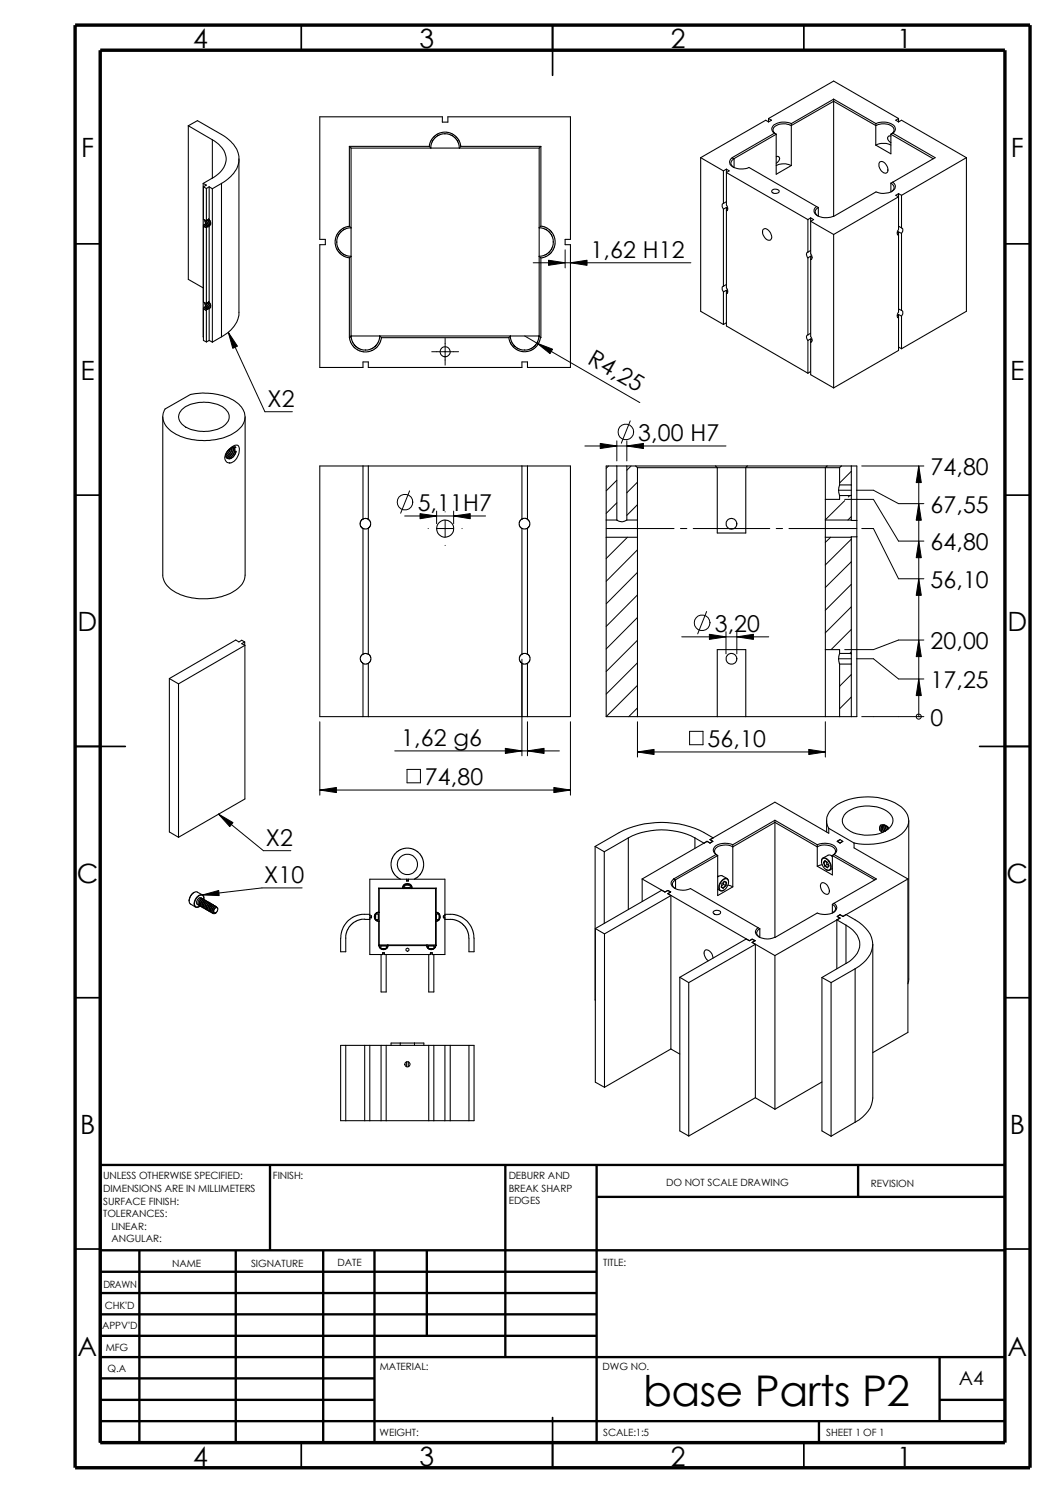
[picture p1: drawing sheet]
<svg xmlns="http://www.w3.org/2000/svg" width="210mm" height="297mm" viewBox="0 0 210 297" stroke-linecap="round" stroke-linejoin="round" font-family="sans-serif">
<g fill="none" stroke="#000" stroke-width=".34">
<path d="M59.9 5v5M109.9 5v10M159.9 5v5M14.9 48.5h5M199.9 48.5h5M14.9 98.5h5M199.9 98.5h5M14.9 148.5h10M194.9 148.5h10M14.9 198.5h5M199.9 198.5h5M14.9 248.5h5"/>
<path d="M199.9 248.5h5M59.9 287v5M109.9 282v10M159.9 287v5"/>
</g>
<g fill="none" stroke="#000" stroke-width=".47">
<path d="M53.7 231.8v17M100.5 231.8v38.2M118.7 231.8v55.2M118.7 238.1h81.2M170.7 231.8v6.3M199.9 231.8h-180v55.2M19.9 248.8h180M19.9 253h98.8M19.9 257.3h98.8M27.7 248.8v38.2M46.9 248.8v38.2M64.3 248.8v38.2"/>
<path d="M74.5 248.8v38.2M84.9 248.8v17M19.9 261.5h98.8M19.9 265.8h98.8M19.9 270h180M19.9 274.2h54.6M19.9 278.5h54.6M186.9 278.5h13M186.9 270v12.7M19.9 282.7h180M162.9 282.7v4.3"/>
</g>
<path d="M14.9 5h190v287h-190zM19.9 10h180v277h-180z" fill="none" stroke="#000" stroke-width=".68" stroke-linecap="butt"/>
<g fill="none" stroke="#000" stroke-width=".21">
<path d="M165.9 19.7l-8.5 4.9M165.9 19.7l8.4 4.9M165.9 19.7v23.4M37.5 25l1.8-1 4.8 2.8a5.9 5.9 0 0 1 3.4 5.3 6.3 6.3 0 0 1-3.4 4.4M37.5 25l4.7 2.8M37.5 25v30.6l2.9 1.7M40.4 36.5l.7 .3-.6 .4M40.4 36.5l.1 30.6M40.5 37.2v6.5l.6 .3M40.5 37.2l.6 .3M41.1 37.5v6.5M41.6 37.2l-.5 .3"/>
<path d="M41.6 37.2l.6 .3M41.6 37.2v6.5M42.2 27.8a4.5 4.5 0 0 1 2.8 4.3 5 5 0 0 1-2.8 3.3M42.2 27.8v7.6M42.2 37.5v30.6M42.2 35.4l-1.8 1.1M44.1 36.5l-1.9 1M44.1 36.5v30.5M47.5 31.6v30.5a5.8 5.8 0 0 1-3.4 4.9M63.6 23.2h24.4v1.1h1.1v-1.1h24.4v24.4h-1.1v1.1h1.1v24.4h-8.6v-1.1h-1.1v1.1h-30.5v-1.1h-1.1v1.1h-8.6v-24.4h1.1v-1.1h-1.1zM69.5 29.1v15.9M69.5 29.1h15.9"/>
<path d="M69.5 29.1l.3 .4M69.8 29.5h37.5M69.8 29.5v37.3M85.4 29.1l.3 .4 .2-1.2 .8-1 .9-.5 .9-.2 1.2 .2 .9 .6 .5 .9 .3 1.2 .3-.4h15.9M91.7 29.1l-.3-1-.7-1-1.2-.7-1.3-.1-1 .3-1 .7-.5 .7-.3 1.1M107.3 29.5v37.3M107.6 29.1v15.9M107.6 29.1l-.3 .4M139.4 31.4l4.5 2.6M139.4 31.4v30.5l4.5 2.7M143.9 34v6.5M144.5 33.7v7.1l.3 .6-.1 .4-.2 .2 .2-.2"/>
<path d="M144.5 33.7l.6 .3-.6 .3 16.2 9.4M144.5 33.7l-.6 .3M145.7 31.4a1.02 1.02 0 0 0-.5 1.1 1.02 1.02 0 0 0 .8 .8 3.9 3.9 0 0 0 3 0l13.5 7.8M145.7 31.4l.3 .2M146 31.6a.9 .9 0 0 0-.6 .8 .9 .9 0 0 0 .6 .9M146 31.6v1.7M152.9 23.6l13-7.5 12.9 7.5M152.9 24.3l-.5-.4-13 7.5M152.9 23.6l.6 .3-.6 .4M152.9 23.6v.7M153.6 37.8a.89 .89 0 0 1 1.4 .3 .95 .95 0 0 1-1.5 .1zM154.1 26.5l-8.4 4.9"/>
<path d="M154.1 26.5l.3 .2M154.4 32.9a3.4 3.4 0 0 1 3 0M154.4 31.2l.4-.1a.78 .78 0 0 1 .2 .8 .78 .78 0 0 1-.6 .6M154.4 26.7l-8.4 4.9M154.4 26.7v8l3-1.8M157.4 24.6a3.4 3.4 0 0 0-3.6 .5 .93 .93 0 0 0 .3 1.4M157.4 24.6v8.3M174.2 25a2.64 2.64 0 0 1 3.7 .7l-.1 .5-.6 .5M174.2 25l-8.3-4.8-8.5 4.8a2.64 2.64 0 0 0-3.6 .7l.1 .5 .5 .5M174.2 28.9a3.3 3.3 0 0 1 3-.1v.1M174.2 25v3.9M174.3 24.6a3.2 3.2 0 0 1 3.8 .7v.5l-.5 .7"/>
<path d="M174.3 24.6l-.1 .4M175 32.2a1.4 1.4 0 0 1 1.7 1.6 .62 .62 0 0 1-.5 .7 .62 .62 0 0 1-.7-.4 1.63 1.63 0 0 1-.5-1.9zM177.2 36.4a.9 .9 0 0 1 .7 .9 .9 .9 0 0 1-.6 .8M177.2 27.1a.55 .55 0 0 0-.6 .4 .55 .55 0 0 0 .4 .7l.2 .2M177.2 26.7v3.9l-3-1.7M177.2 36.4v1.8M177.2 26.7l8.5 4.9M177.6 36.2a1.12 1.12 0 0 1 .5 1.3 1.12 1.12 0 0 1-1.1 .8 3.9 3.9 0 0 1-2.7-.1l-8.4 4.9M177.6 26.5l8.5 4.9-8.5 4.8M177.6 36.2l-.4 .2M177.6 26.5l-.4 .2M178.8 38.5v7.2l-.3 .5 .1 .5 .2 .1-.2-.1"/>
<path d="M178.8 24.3l.6-.4 12.9 7.5M178.8 23.6l-.6 .3 .6 .4M178.8 38.5l.6 .4M178.8 38.5l-.6 .4 .6 .3-12.9 7.5M178.8 23.6v.7M179.4 38.9v6.4M192.3 31.4l-12.9 7.5M192.3 31.4v30.5l-12.9 7.5M40.5 44.9v15.3l.6 .3M40.5 44.9v.1M40.5 44.9l.5 .4M40.5 45l.5 .3"/>
<path d="M40.6 44.7l-.1 .2M40.6 44.7l.5 .3M40.6 44.7l.6 .3M40.7 43.8l.2 .6M40.8 43.8l.4 .9M40.9 44.5l-.1 .2M40.9 44.5l.5 .4M40.9 44.5l.6 .3M40.9 44.9l.4 .2M41 45.3h.1M41.1 45.3v15.2M41.1 44l.4 .6h.3"/>
<path d="M41.1 44h.1M41.1 45v.3M41.2 43.8l.1 .1M41.2 43.8l-.1 .2M41.2 45l.1 .1M41.2 45h-.1M41.3 43.9l.6 .6M41.3 45.1h.1M41.4 43.8l.2 .5 .3 .1M41.4 44.9l-.1 .2M41.5 43.6l.1 .1M41.5 43.6l-.2 .3"/>
<path d="M41.5 44.8l.1 .1M41.5 44.8l-.1 .1M41.6 43.7l.2 .2M41.6 43.7l.3 .5M41.8 43.9l.1 .8-.3 .2v15.3M41.8 43.9l.1 .6a.54 .54 0 0 1-.6 .1 .54 .54 0 0 1-.3-.6M69.5 45l-1 .3-.8 .5-.7 .9-.3 1.1 .1 1.4 .7 1.1 .9 .7 1.1 .3M69.5 45l.3 .3-1.1 .3-1.1 .7-.5 .9-.1 1 .1 .9 .5 .9 1.1 .8 1.1 .2-.3 .3M69.5 51.3v15.9M107.3 45.3l.9 .2 .9 .5 .8 1 .2 1.1-.2 1-.5 .9-1 .8-1.1 .2 .3 .3M107.6 45l.9 .2 .9 .6 .6 .7 .4 1.3-.1 1.4-.6 1-.8 .7-1.3 .4M107.6 51.3v15.9"/>
<path d="M107.6 45l-.3 .3M143.9 40.5l-.2 .2 .2 .9M143.9 56.9l-.2 .3 .2 .9M143.9 41.6v15.3M143.9 58.1v6.5M144.5 41.3v16l.3 .5-.1 .5-.2 .1 .2-.1M144.5 41.3l.3 .2M144.5 57.7l.3 .3M144.5 57.7v7.2l16.2 9.4M144.5 40.1l-.6 .4M144.5 41.3l-.6 .3M144.5 56.6l-.6 .3"/>
<path d="M144.5 57.7l-.6 .4M151.8 45.6a1.14 1.14 0 0 1 1.6 1.1 .71 .71 0 0 1-.1 1 .71 .71 0 0 1-1.1-.3 1.54 1.54 0 0 1-.4-1.8zM160.7 50.2a.68 .68 0 0 0 0 1.1M160.7 43.7v6.5M160.7 51.3v15.3M161.3 51v16a.63 .63 0 0 1 0 1.1l.2-.1M161.3 43.3v7.2a.68 .68 0 0 1 0 1.1l.2-.1M161.3 51l.3 .2M161.3 43.3l.6 .4-.6 .3 4.6 2.7M161.3 43.3l-.6 .4M161.3 49.8l-.6 .4M161.3 51l-.6 .3"/>
<path d="M162.5 41.1a1 1 0 0 0-.5 1 1 1 0 0 0 .8 .9 4.2 4.2 0 0 0 3.1 .1M162.5 41.1l.3 .2M162.8 41.3a.9 .9 0 0 0-.6 .8 .9 .9 0 0 0 .5 .9M162.8 41.3v1.7M165.9 46.7v30.5M178.8 46.1v16l-.3 .6 .1 .4 .2 .1-.2-.1M178.8 46.1l-.3 .3M178.8 45l.6 .3M178.8 46.1l.6 .3M179.4 45.3l.2 .3v.5l-.2 .3M179.4 46.4v15.4M40.5 61.4l.5 .3"/>
<path d="M40.5 61.4h.1M40.5 61.4v6.3l.6 .3M40.6 61.1l-.1 .3M40.6 61.1l.5 .4M40.6 61.1l.6 .3M40.7 60.2l.2 .7M40.8 60.2l.4 1M40.9 61l-.1 .2M40.9 61l.5 .3M40.9 61l.6 .3M40.9 61.3l.4 .3M41 61.7h.1"/>
<path d="M41.1 61.7v6.3M41.1 60.5l.4 .5 .3 .1M41.1 60.5h.1M41.1 61.5v.2M41.2 60.2l.1 .1M41.2 60.2l-.1 .3M41.2 61.4l.1 .2M41.2 61.4l-.1 .1M41.3 60.3l.6 .7M41.4 60.3l.5 .6M41.4 61.3l-.1 .3M41.4 60.3h-.1"/>
<path d="M41.5 60l.1 .2M41.5 60l-.1 .3M41.5 61.3l.1 .1M41.5 61.3h-.1M41.6 61.4h.1M41.6 60.2l.2 .2M41.6 60.2l.3 .4M41.6 61.4v6.3M41.6 67.7l.6 .4M41.6 60.2h.1M41.6 67.7l-.5 .3M41.8 60.4l.1 .8-.3 .2"/>
<path d="M41.8 60.4l.1 .6a.58 .58 0 0 1-.9-.5M44.1 67l-1.9 1.1M69.5 67.2l.4-.4 .2 1.2 .8 1 .9 .5 .9 .2 1-.2 .8-.5 .8-1 .2-1.2 .4 .4M69.6 67.2l.2 .9 .4 .8 1 .7 1.1 .4 1.4-.1 1.1-.6 .7-.9 .4-1.2M69.8 66.8l-.3 .4M69.8 66.8h37.5M75.9 67.2h25.3l.4-.4 .2 1.2 .6 .9 .8 .5 1.2 .3 .9-.2 .9-.5 .8-1 .2-1.2 .3 .4M101.2 67.1l.3 1.1 .5 .8 .9 .6 1.1 .4 1.2-.1 1.1-.6 .9-1 .3-1.1M107.3 66.8l.3 .4M107.5 67.2h.1M144.5 64.2l-.6 .4M160.7 66.6a.63 .63 0 0 0 0 1.1"/>
<path d="M160.7 67.7v6.6M161.3 67.4l.3 .3M161.3 67.4v7.1l4.6 2.7M161.3 66.3l-.6 .3M161.3 67.4l-.6 .3M161.3 73.9l-.6 .4M178.8 62.6l-.3 .2M178.8 62.6v7.1l-12.9 7.5M178.8 61.5l.6 .3M178.8 62.6l.6 .3M178.8 69l.6 .4M179.4 61.8l.2 .2v.6l-.2 .3"/>
<path d="M179.4 62.9v6.5M32.4 82.9v31.5a4.4 4.4 0 0 0 3.1 3.7 10.5 10.5 0 0 0 4.2 1 12.2 12.2 0 0 0 4.8-.6 5.3 5.3 0 0 0 4.2-3.7l.1-31.9M32.9 81.4l5-2.9a11.6 11.6 0 0 1 9.7 2 3.2 3.2 0 0 1-.4 5.2 12.2 12.2 0 0 1-13.1 .1 3.3 3.3 0 0 1-1.2-4.4zM36.3 81.4a7.3 7.3 0 0 1 8.6 0 2.05 2.05 0 0 1-.5 3.4 7.6 7.6 0 0 1-8.1-.3 1.9 1.9 0 0 1 0-3.1zM45.3 89.7l-.2 .3M45.5 89.6a1.12 1.12 0 0 0-.3 1.6l.4 .1M45.6 89.4l.8-.7a.72 .72 0 0 1 1-.1 .72 .72 0 0 1 .2 .9 2.57 2.57 0 0 1-1.9 2.6 1.13 1.13 0 0 1-.8-1.8zM45.6 89.5l-.1 .1M45.8 89.2l-.2 .7-.6 .6M45.9 89.2l-.5 1-.5 .4M46.1 89.1a1.89 1.89 0 0 1-1.1 1.7M46.1 91.1l-.5 .2"/>
<path d="M46.1 89a1.7 1.7 0 0 1-1.1 1.8M46.3 89l.4 .1M46.3 88.9a1.62 1.62 0 0 1-1.3 2M46.4 88.9a1.6 1.6 0 0 1-1.4 2.1 1.11 1.11 0 0 0 1.6-.9l.1-.3M46.5 89a1.46 1.46 0 0 1-1.5 2.1M46.7 89.1v.7M46.8 88.9l.1 .2M46.8 88.9a1.81 1.81 0 0 0-1.4 .7h.1M46.9 89.1h-.2M46.9 89.8l-.1 .6-.7 .7M46.9 89.8h-.2M46.9 89.8l-.2 .7-.5 .5"/>
<path d="M63.6 92.7h49.9v49.9h-49.9zM72.2 92.7v10.6M73.3 92.7v10.6M103.8 92.7v10.6M104.9 92.7v10.6l-.3-.2h-.5l-.3 .2M122.7 92.7h2M122.7 92.7h-2.1v49.9h43.6M122.7 92.7v10.8M124.7 92.7v10.8M124.7 92.7h39.8M126.5 92.7l.3 .3M126.8 93h15.9"/>
<path d="M126.8 93v49.6M142.4 92.7l.3 .3M142.7 93h5.7M142.7 93v13h5.7v-13M148.4 93h18.6M148.7 92.7l-.3 .3M164.5 92.7h2.9M164.5 92.7l-.3 .3v49.6M167 96.5l-.2 1 .2 1.1M167 96.5h2.4M167 98.6h2.4M167 93v3.5"/>
<path d="M167 98.6v.8h-2.8M167.4 92.7h3.1v49.9h-3.5M167.4 92.7l-.4 .3M169.4 92.7v10.8h1.1M72.2 103.3l-.4 .2-.1 .4 .1 .8 .3 .4 .4 .1 .8-.1M72.2 103.3l.4-.2 .4 .1 .7 .5v.7l-.4 .7M72.2 105.1v25.1M73.3 105.1v25.1M103.8 103.3l-.3 .2-.2 .5 .1 .7 .4 .4M104.9 103.3l.5 .7-.1 .7-.4 .4M104.9 105.1l-.3 .1-.8-.1v25.1M104.9 105.1v25.1l-.3-.2h-.5l-.3 .2"/>
<path d="M120.6 103.5h2.1M120.6 106.9h6.2M122.7 103.5l.9 .3 1.1-.3M124.7 103.5h2.1M164.2 103.5h5.2M164.2 106.9h5.2M170.5 106.8h-1.1v35.8M33.7 135l1.8 1.1M33.7 135v30.5l1.8 1.1M35.5 136.1v30.5M48.7 127.7l-.6-.3-.6 .3-.6-.4-13.2 7.7M48.7 127.7l-.6 .4 .6 .3"/>
<path d="M48.7 127.7v.7M48.7 128.4v30.6l-13.2 7.6M48.7 128.4l-13.2 7.7M72.2 132l.3 .1 .8-.1M72.2 130.2l-.4 .3-.1 .4 .1 .7 .4 .4M72.2 130.2l.4-.2 .6 .2M72.2 132v10.6M73.3 130.1l.2 .2 .3 .5-.1 .7-.4 .5M73.3 132v10.6M103.8 130.2l-.3 .2-.2 .4 .1 .7 .4 .5M104.9 130.1l.3 .2 .3 .5-.1 .7-.5 .5M104.9 132l-.3 .1-.8-.1v10.6"/>
<path d="M104.9 132v10.6M164.2 129.2h2.8v.8M167 130v.2a2.63 2.63 0 0 0 0 1.8v.1M167 130h2.4M167 132.1h2.4M167 132.1v10.5M142.7 142.6v-13.4h5.7v13.4M164.2 142.6h2.8M38.6 177.5l-.7 .8-.3 .9M40 178.9l-.2 .3-.2 .5M40.2 178.7l-.5-.1-.5 .6-.1 .6 .5 .3M40.3 178.9a.58 .58 0 0 0-.6 0 .58 .58 0 0 0-.3 .6l.1 .5 .2 .2"/>
<path d="M40.3 178.1l-1-.6a1.41 1.41 0 0 0-1.6 1.2v1l1.2 .8M40.3 179.1l-.3 .4-.1 .4M40.5 178.9a.81 .81 0 0 0-.8 .5 .81 .81 0 0 0 .2 .9M40.6 179a.45 .45 0 0 0-.5-.1 .45 .45 0 0 0-.3 .4l-.1 .7 .3 .3M40.6 179v-.5a.68 .68 0 0 0-.6-.4 .68 .68 0 0 0-.7 .3l-.6 1.1 .1 .7a.6 .6 0 0 0 1 .1M40.6 178.7l-.1-.4-.3-.3-.6 .1-.5 .5a1.48 1.48 0 0 0-.2 1.8l.4 .1 .3-.1M40.6 179.3l-.3 .3-.1 .5M40.8 179.1h-.4l-.4 .4-.1 .7 .2 .2M40.9 179.2a.54 .54 0 0 0-.7 0 .54 .54 0 0 0-.2 .5v.5l.3 .3M40.9 179.5l-.3 .2-.1 .6M41 179.2h-.3l-.4 .5-.1 .7 .2 .2M41.1 179.3a.61 .61 0 0 0-.8 .6v.6l.3 .1"/>
<path d="M41.2 179.6l-.3 .2-.1 .6M41.3 179.4a.83 .83 0 0 0-.7 .5 .83 .83 0 0 0 .1 .9M41.4 179.5a.6 .6 0 0 0-.8 .6v.5l.3 .2M41.5 179.8l-.3 .2-.1 .6M41.6 179.5l-.4 .1-.4 .6v.4l.2 .3M41.7 179.7l-.3-.2-.5 .5-.1 .7 .3 .3M41.7 180l-.2 .1-.2 .7M41.9 179.7l-.5 .1-.3 .5v.6l.2 .2M42 179.8a.74 .74 0 0 0-.9 1l.3 .3M42.2 179.9a.84 .84 0 0 0-.8 .5 .84 .84 0 0 0 .2 .9M73.6 174.9h14.9v7.3h-.3v.4h.3v7.3h-2.5v-.3h-.4v.3h-9.1v-.3h-.3v.3h-2.6v-7.3h.3v-.4h-.3zM75.4 176.7v4.8"/>
<path d="M75.4 176.7h4.7M75.4 176.7v.1M75.4 176.8v11.2M75.4 176.8h11.3M79.6 174.9l-.5-.3-1-1.2-.3-1.1 .1-1.1 .5-1.2 .6-.6 1.1-.5 1.3-.2 .9 .3 .7 .4 1 1.2 .2 .8 .1 .9-.3 1.1-.3 .5-1.2 1M80.1 176.7l.1 .1M80.5 176.6h1.1M80.5 176.1v.6l1.1-.1M80.6 176.1h.8h-.8M80.8 176v.1M80.9 174.9v.4h.3v-.4M81.2 176h.2"/>
<path d="M81.4 176v.1M81.6 176.1v.5M82 176.7l-.1-.5-.3-.3a1.04 1.04 0 0 0-1.1 0l-.4 .5v.3M82 176.7h-.1l-.1-.4-.3-.3-.7-.1-.4 .3-.2 .6M82 176.7h4.8M86.7 176.8v11.2M86.8 176.7v4.8M86.8 176.7l-.1 .1M118.4 168.4l1.8 1.1M118.4 168.4v46.9l1.9 1M120.2 169.5v14.2M125 166.7a14.4 14.4 0 0 1 13.3 0"/>
<path d="M125 166.7v14.3M125 166.7l-4.8 2.8M127.8 174.9l4.5 2.6M127.8 174.9v4.5M132.3 177.5l.6-.3 .5 .3-.5 .3M132.3 177.5l-.6-.4-13.3 7.6 1.9 1.1M132.9 177.8l16.2 9.4M132.9 177.8l.6 .4M133.5 178.2l-13.2 7.6M133.5 178.2v30.5M134 174.9a1.06 1.06 0 0 0-.5 1.1 1.06 1.06 0 0 0 .9 .8l1 .3a3.3 3.3 0 0 0 2-.3l13.4 7.8M134 174.9h.1"/>
<path d="M134 174.9l.4 .2M134.4 175.1a.87 .87 0 0 0-.6 .8 .87 .87 0 0 0 .5 .8M134.4 175.1v1.7M138.3 166.7v2.1M138.3 166.7l1.8 1.1 .6-.4M140.7 167.4l-12.9 7.5M141.3 167l.6-.3a18.6 18.6 0 0 0-18.7-1l-4.8 2.7M141.3 167l.5 .4-.5 .3-.6-.3M142.5 170l-8.5 4.9M142.5 170l.3 .2M142.8 170.2a.97 .97 0 0 1-.6-1 .97 .97 0 0 1 .8-.8l.9-.3a2.72 2.72 0 0 1 1.9 .4l8.4-4.9 8.4 4.9a3.2 3.2 0 0 1 3.5 .3 .91 .91 0 0 1-.5 1.4M142.8 174.5l.8-.3 1.1 .6"/>
<path d="M142.8 176.9l.5 .3M142.8 170.2l-8.4 4.8M142.8 170.2v8l3-1.8M143 174.3l-.3 .2M143.5 176.4l.3 .3M143.7 175.2a.71 .71 0 0 1 1.2-.1 1.7 1.7 0 0 1-1.5 2.1 1.14 1.14 0 0 1 .1-1.7zM143.8 176.7h.1M143.9 175.9l-.4 .4M143.9 175.9l.5 .3M144 177.1h.1M144 175.4l-.1 .5M144.1 175.4l.4 .2"/>
<path d="M144.4 176.2h.1M144.4 176.2l-.6 .5M144.4 176.2l-.5 .5M144.5 175.6h.1M144.5 175.6l-.1 .6M144.6 175.6l-.5-.3-.5 .5-.1 .7 .4 .2M144.6 175.6l-.2 .6M144.8 176.1l1 .3M144.9 175.5v-.1a.59 .59 0 0 0-.3-.6 .59 .59 0 0 0-.7 .1l-.3 .3a1.41 1.41 0 0 0-.2 2l.6-.1M145.8 168.1a3.5 3.5 0 0 0-3.6 .4 .92 .92 0 0 0 .3 1.5M145.8 168.1v8.3M154.2 163.2v23.3l8.4-4.8a3.5 3.5 0 0 0 3.6-.5 .92 .92 0 0 0-.3-1.5"/>
<path d="M154.2 163.2l-8.4 4.9M154.2 163.2l8.4 4.9M162.6 168.1a3.5 3.5 0 0 1 3.6 .4 .92 .92 0 0 1-.3 1.5M162.6 168.1v4.2M163.4 175.7a1.47 1.47 0 0 1 1.6 1.9l-.2 .2a1.31 1.31 0 0 1-1.6-1.4zM163.4 171.4a.57 .57 0 0 1 .3-.7 .57 .57 0 0 1 .7 .1l.5 .5a1.71 1.71 0 0 1 .4 1.7 .61 .61 0 0 1-.9 0M163.6 172l-1 .3M163.6 170.9a1.25 1.25 0 0 1 1.6 1.1 .66 .66 0 0 1 0 1 .66 .66 0 0 1-.9-.1l-.6-.5a1.36 1.36 0 0 1-.1-1.5zM163.8 171.6l.3-.4 .6 .4 .2 .7-.3 .3M163.8 171.6l.3 .7M163.8 171.6h.1M163.9 171.6l.2 .7"/>
<path d="M164.1 172.3l.5 .3M164.1 172.3h.1M164.2 171.3l-.3 .3M164.3 171.4l-.4 .2M164.3 171.4l.2 .6M164.5 163.3v2.2M164.5 172l.4 .2M164.5 172l-.4 .3M164.6 172.6h.1M164.9 164.8a3.1 3.1 0 0 1 1.1-4.3 12.1 12.1 0 0 1 13.4 .1 3.2 3.2 0 0 1 0 5.3 11.8 11.8 0 0 1-9.5 1.8M164.9 164.8v1l-10.7-6.2-12.9 7.4M164.9 164.8l5 2.9"/>
<path d="M164.9 172.3l-.3 .3M165.4 170.2l.3 .2M165.6 179.9a.9 .9 0 0 1 .6 .8 .9 .9 0 0 1-.5 .9M165.6 170.4l-.4-.3h-.5l-1 .6M165.6 172.8l-.5 .3M165.6 170.2v3.9l-3-1.8M165.6 179.9v1.8M165.6 170.2l8.4 4.8M165.9 170l8.5 4.9-8.5 4.8M165.9 179.7l-.3 .2M165.9 170l-.3 .2M166.6 167.4l.5-.4 .6 .4-.6 .3z"/>
<path d="M168.4 161.7a7.2 7.2 0 0 1 8.8 .3 2.09 2.09 0 0 1-1 3.3 7.4 7.4 0 0 1-8-.6 1.96 1.96 0 0 1 .2-3zM169.9 167.7v1l10.7 6.2M175.3 164.2a1.21 1.21 0 0 1 1.5 .6 .92 .92 0 0 0-1.5-.4v.4l.1 .8-.4-.5M175.3 164.2l-.3 .4v.5M175.3 164.2l-.3 .6v.3M175.6 164.7v-.5a1.11 1.11 0 0 0 0 1.4M175.7 164.2a1.23 1.23 0 0 0 .1 1.3M175.8 164.2a1.07 1.07 0 0 0 .1 1.3M175.9 164.2l-.1 .3 .3 .9M176 164.2l-.1 .5 .2 .7M176.1 164.2l.2 1M176.2 164.3l.2 .8"/>
<path d="M176.4 164.4l.2 .6M176.5 164.5l.2 .4M180.6 174.9l-12.9 7.4M180.6 174.9v30.5l-6.9 4M180.8 163.3v31.5l-.2 .9M42 180.1l-.2 .2-.2 .6M42.2 180a.51 .51 0 0 0-.5 0 .51 .51 0 0 0-.3 .5v.6l.3 .2M42.3 180.3l-.3 .3-.1 .5M42.5 180h-.3l-.2 .2-.4 .6v.3l.2 .3M42.5 180.2a.55 .55 0 0 0-.8 .4v.6l.3 .2M42.6 180.4l-.3 .3-.1 .5M42.7 180.8a.32 .32 0 0 1 .4-.2 .32 .32 0 0 1 .2 .3l-.2 .7-.3 .1a.47 .47 0 0 1-.3-.4 .47 .47 0 0 1 .2-.5z"/>
<path d="M42.7 180.2h-.3l-.4 .4-.1 .8 .2 .2M42.8 180.3a.72 .72 0 0 0-.8 .8v.3l.2 .2M43 180.6h-.2l-.3 .4v.4l.1 .3M43 180.4a.8 .8 0 0 0-.7 .5 .8 .8 0 0 0 .1 .8M43.1 180.6v-.1a.59 .59 0 0 0-.9 .6 .47 .47 0 0 0 0 .5 .47 .47 0 0 0 .5 .2l.1-.1M72.6 182.9h1M73.6 181.9h-1.6l-1 .2-1.1 .6-1 .9-.6 .9-.4 1.3-.1 3.6h1v-3.3l.2-.8 .5-.9 .6-.7 .7-.4 1-.4 .8-.1M74.6 182.6l.1 .1M74.6 182.1h.1M74.7 181.9v.9M74.8 181.9h.5v1.1M74.8 183h.5"/>
<path d="M75.3 181.9v1.1M75.4 181.5l-.5 .1-.3 .3a.84 .84 0 0 0 0 1l.3 .3 .5 .1M75.4 188.1l.2 .5 .6 .3 .7-.2 .4-.6M75.4 181.5v.1h-.3l-.3 .2-.3 .6 .3 .6 .6 .2v.1M75.4 183.3v4.8M75.4 188.1h.1M75.4 188v.1M75.4 188h11.3M75.5 188l.2 .6 .6 .2 .7-.2 .1-.6 .2 .1M75.8 188.2h.1M75.8 188.2v.5M75.8 188.2h1.1"/>
<path d="M75.8 189.9v7.5h1v-7.5M75.9 188.8h.9M76 188.8h.1M76.6 188.8h.1M76.9 188.2v.5M77.3 188.1h7.6M84.8 188.1l.4 .6 .5 .2 .7-.2 .3-.6M85.3 188.2h1M85.3 188.2h1.1v.5M85.3 188.2v.5M85.3 189.9v7.5h1v-7.5M85.3 188.8h.9"/>
<path d="M85.5 188.8h.1M86.1 188.8h-.4M86.3 188.2h.1M86.7 188l-.3 .6-.6 .2-.6-.2-.2-.6-.1 .1M86.7 188l.1 .1M86.7 188v.1M86.7 188.1h.1M86.8 181.5l.6 .3 .2 .5-.2 .7-.6 .3M86.8 181.5l-.1 .1 .6 .2 .2 .6-.3 .6-.5 .2 .1 .1M86.8 183.3v4.8M87.3 181.9h-.5v1.1h.5M87.4 181.9v.9"/>
<path d="M87.4 182.7h.1M87.4 182.1h.1M87.4 182v.8M88.5 181.9h1.6l1 .2 1.1 .6 1 .9 .6 .9 .4 1.3 .1 3.6h-1v-3.3l-.3-1-.5-.7-1.1-1-.9-.4-.9-.1M88.5 182.9h1.1M118.4 199h.1M120.3 185.8v30.5M135.3 194.4v30.6l1.7 1M135.3 194.4l1.7 1.1M137 195.5v30.5M141.9 190.6a1.6 1.6 0 0 0-1.5-1.6 1.43 1.43 0 0 0 .5 2.1M141.9 181.4l.7-.3a.56 .56 0 0 1 .7 .6l-.4 .2a.63 .63 0 0 1-.7 .1 .63 .63 0 0 1-.3-.6z"/>
<path d="M149.1 187.2l.5-.3 .6 .3-.6 .3M149.1 187.2l-.6-.4-13.2 7.6M149.6 187.5l4.6 2.6M149.6 187.5l.7 .4M150.3 187.9l-13.3 7.6M150.3 187.9v30.5M150.8 184.6a.93 .93 0 0 0-.5 .8 .93 .93 0 0 0 .5 .9l.8 .3a3.4 3.4 0 0 0 2.6-.1M150.8 184.6l.4 .2M151.2 184.8a.87 .87 0 0 0-.7 .8 .87 .87 0 0 0 .6 .8M151.2 184.8v1.7M154.2 190.1v30.6M163.5 194.5v30.5l1.9 1.1"/>
<path d="M163.5 194.5l1.9 1M165.4 195.5v30.6M166.5 183l1.8 1.1M166.5 183v9.7M167.1 182.7l-12.9 7.4M167.1 182.7l-.6 .3M167.7 182.3l.6-.4a10.4 10.4 0 0 1 4.8 4 4.6 4.6 0 0 1-1.5 5.8l-1.5 1M167.7 182.3l-.6-.3-.5 .3 .5 .4M168.3 184.1a4.1 4.1 0 0 1 2.5 5 5.4 5.4 0 0 1-2.5 2.6M168.3 184.1v7.6M168.3 191.7l-4.8 2.8M170.1 192.7l-4.7 2.8"/>
<path d="M170.1 192.7v30.6M173.7 187.9v30.5a6 6 0 0 1-3.6 4.9M67.8 208h26.5v15h-26.5zM68.8 208v15M72.6 208v15M73.6 208v15M75.8 208v15M76.8 208v15M79.6 207.5v.5M80.9 211.2v1M81.2 211.2v1M82.5 207.5h1.8v.5"/>
<path d="M82.5 207.5h-4.7v.5M82.5 207.5v.5M85.3 208v15M86.3 208v15M88.5 208v15M89.6 208v15M93.3 208v15M133.5 208.7l1.8 1M133.5 208.7l-13.2 7.6M150.3 218.4l3.9 2.3M150.3 218.4l-13.3 7.6M163.5 215.3l-9.3 5.4"/>
<path d="M170.1 223.3l-4.7 2.8"/>
<circle cx="88.6" cy="70" r="1"/>
<circle cx="88.6" cy="105.2" r="1.69"/>
<circle cx="145.5" cy="104.2" r="1.07"/>
<circle cx="145.5" cy="131.1" r="1.07"/>
<circle cx="81" cy="172" r="2.01"/>
<circle cx="81.1" cy="189" r=".32"/>
<circle cx="81.1" cy="211.7" r=".51"/>
</g>
<g fill="none" stroke="#000" stroke-width=".2">
<path d="M106.1 52.3h31.4M109.1 51.8l3.3 .5-3.3 .5zM112.4 49.7v3.6M113.5 52.3l3.3-.5v1zM45.4 66.1l1.8 2.8-.9 .4zM45.4 66.1l7.3 15.8h5.5M85.9 70h5.3M88.6 67.3v5.3M104.4 66.8l22.9 13.3M106.8 68.3l3.1 1.2-.5 .9zM81.5 97.7l-1.8 4.4M116.4 88.7h28"/>
<path d="M119.4 88.2l3.3 .5-3.3 .5zM121.1 92.7l-.5 .5M122.7 95.5l-2.1 2.2M122.7 87.7v4M124.7 88.7l3.3-.5v1zM124.7 87.7v4M125.4 83.7l-1.8 4.5M125.6 92.7l-.9 .9M126.8 95.9l-2.1 2.1M166.8 97.5h2.6M168.1 99.6l-3.9 3.8M168.1 99.4h5.7l5 8.3h5"/>
<path d="M169 98.6l-.2 .3M169.4 93.8l-2.4 2.3M170.4 97.5h3.4l5 2.7h5M171.4 92.7h12.4M182.8 92.7l.5 3.3h-1zM182.8 92.7v49.9M80.5 102.7h16.1M83.6 102.2l3.3 .5-3.3 .5zM85.2 105.2h.1M86.9 101.7v2.5M86.9 105.2h3.3M88.6 101.8v.1"/>
<path d="M88.6 103.5v3.3M88.6 108.5h.1M90.3 102.7l3.3-.5v1zM90.3 101.7v2.5M91.9 105.2h.1M120.6 105.2h13.5M122.7 100l-2.1 2.2M124.8 106.9l-4.2 4.2M126.8 100.4l-2.1 2.1M126.8 109.4l-6.2 6.3M126.8 113.9l-6.2 6.2M126.8 118.4l-6.2 6.2"/>
<path d="M135.4 105.2h1.3M137.9 105.2h15.3M154.4 105.2h1.3M157 105.2h13.5M165.3 106.9l-1.1 1M169.4 102.8l-.7 .7M169.4 107.3l-5.2 5.1M169.4 111.8l-5.2 5.1M169.4 116.2l-5.2 5.2M171.4 105.2h2.4l5 9.9h5M182.8 100.2l.5 3.3h-1zM182.8 115.1l.5 3.3h-1z"/>
<path d="M182.8 107.7l.5 3.3h-1zM103.8 131.1v19.3M126.8 136.4l-6.2 6.2M126.8 122.9l-6.2 6.2M126.8 127.4l-6.2 6.2M126.8 131.9l-6.2 6.2M135.6 126.7h17.4M140.6 121.7l-1.8 4.4M141.1 126.2l3.3 .5-3.3 .5zM144.4 125.7v4.4M146.6 126.7l3.3-.5v1zM146.6 125.7v4.4"/>
<path d="M166.8 131.1h2.6M169.3 129.8l-.2 .2M169.4 120.7l-5.2 5.2M169.4 125.2l-4 4M169.4 134.2l-2.4 2.3M169.4 138.7l-2.4 2.3M170.4 131.1h3.4l5 4h5M182.8 135.1l.5 3.3h-1zM182.8 127.3l.5 3.3h-1zM183.8 127.3h-5l-5 1.9h-5.7M63.6 157.2l3.3-.5v1zM63.6 157.2h49.9"/>
<path d="M63.6 143.6v14.6M78.5 149.4h32.8M81 153.1h2.7v2.6h-2.7zM100.5 148.9l3.3 .5-3.3 .5zM104.9 149.4l3.3-.5v1zM104.9 143.6v6.8M110.2 156.7l3.3 .5-3.3 .5zM113.5 143.6v14.6M126.8 149.6l3.3-.5v1zM126.8 140.8l-1.7 1.8M126.8 143.6v7M126.8 149.6h37.4"/>
<path d="M137.2 145.5h2.7v2.7h-2.7zM160.9 149.1l3.3 .5-3.3 .5zM164.2 143.6v7M171.4 142.6h12.4M182.8 142.6h.1M40.3 178.1l3.2-.9 .1 1zM43.5 162l2.9 1.7-.7 .8zM43.5 162l8.9 7.2h5.5M60.1 176.7h-8l-11.8 1.4"/>
<circle cx="80.6" cy="99.9" r="1.56"/>
<circle cx="124.5" cy="85.9" r="1.56"/>
<circle cx="139.7" cy="123.9" r="1.57"/>
<circle cx="182.8" cy="142.6" r=".51"/>
</g>
<g fill="#000">
<path d="M109.1 51.8l3.3 .5-3.3 .5zM113.5 52.3l3.3-.5v1zM45.4 66.1l1.8 2.8-.9 .4zM106.8 68.3l3.1 1.2-.5 .9zM119.4 88.2l3.3 .5-3.3 .5zM124.7 88.7l3.3-.5v1zM182.8 92.7l.5 3.3h-1zM83.6 102.2l3.3 .5-3.3 .5zM90.3 102.7l3.3-.5v1zM182.8 100.2l.5 3.3h-1zM182.8 115.1l.5 3.3h-1zM182.8 107.7l.5 3.3h-1z"/>
<path d="M141.1 126.2l3.3 .5-3.3 .5zM146.6 126.7l3.3-.5v1zM182.8 135.1l.5 3.3h-1zM182.8 127.3l.5 3.3h-1zM63.6 157.2l3.3-.5v1zM100.5 148.9l3.3 .5-3.3 .5zM104.9 149.4l3.3-.5v1zM110.2 156.7l3.3 .5-3.3 .5zM126.8 149.6l3.3-.5v1zM160.9 149.1l3.3 .5-3.3 .5zM40.3 178.1l3.2-.9 .1 1zM43.5 162l2.9 1.7-.7 .8z"/>
</g>
<text font-size="8.4" x="128" y="279.7">base Parts P2</text>
<g font-size="5.3">
<text x="38.4" y="9.6">4</text>
<text x="83.4" y="9.6">3</text>
<text x="133.5" y="9.6">2</text>
<text x="178.5" y="9.6">1</text>
<text x="16.1" y="31.3">F</text>
<text x="201.1" y="31.3">F</text>
<text x="16" y="75.6">E</text>
<text x="201" y="75.6">E</text>
<text x="15.5" y="125.6">D</text>
<text x="200.4" y="125.6">D</text>
<text x="15.3" y="175.6">C</text>
<text x="200.3" y="175.6">C</text>
<text x="15.9" y="225.6">B</text>
<text x="200.9" y="225.6">B</text>
<text x="15.5" y="269.8">A</text>
<text x="200.4" y="269.8">A</text>
<text x="38.4" y="291.6">4</text>
<text x="83.4" y="291.6">3</text>
<text x="133.5" y="291.6">2</text>
<text x="178.5" y="291.6">1</text>
</g>
<g font-size="4.6">
<text x="117.5" y="51.4">1,62 H12</text>
<text x="116.7" y="72.2" transform="rotate(30 116.7 72.2)">R4,25</text>
<text x="53.2" y="81">X2</text>
<text x="127" y="87.7">3,00 H7</text>
<text x="185.1" y="94.6">74,80</text>
<text x="83.1" y="101.7">5,11H7</text>
<text x="185.1" y="102">67,55</text>
<text x="185.1" y="109.5">64,80</text>
<text x="185.1" y="117">56,10</text>
<text x="142.2" y="125.7">3,20</text>
<text x="185.1" y="129.2">20,00</text>
<text x="185.1" y="136.9">17,25</text>
<text x="79.8" y="148.5">1,62 g6</text>
<text x="140.8" y="148.6">56,10</text>
<text x="185.1" y="144.4">0</text>
<text x="84.5" y="156.2">74,80</text>
<text x="52.9" y="168.3">X2</text>
<text x="52.6" y="175.7">X10</text>
</g>
<text font-size="3.9" x="190.8" y="275.5">A4</text>
<g font-size="2">
<text x="20.5" y="234.7">UNLESS OTHERWISE SPECIFIED:</text>
<text x="20.5" y="237.2">DIMENSIONS ARE IN MILLIMETERS</text>
<text x="20.5" y="239.6">SURFACE FINISH:</text>
<text x="54.3" y="234.7">FINISH:</text>
<text x="101.2" y="234.6">DEBURR AND</text>
<text x="101.2" y="237.1">BREAK SHARP</text>
<text x="101.2" y="239.6">EDGES</text>
<text x="132.5" y="236">DO NOT SCALE DRAWING</text>
<text x="173.3" y="236.2">REVISION</text>
<text x="20.5" y="242.1">TOLERANCES:</text>
<text x="22.2" y="244.6">LINEAR:</text>
<text x="22.2" y="247.1">ANGULAR:</text>
<text x="67.1" y="252">DATE</text>
<text x="120" y="252">TITLE:</text>
<text x="20.6" y="256.2">DRAWN</text>
<text x="34.2" y="252.1">NAME</text>
<text x="50" y="252">SIGNATURE</text>
<text x="20.9" y="260.4">CHK'D</text>
<text x="20.3" y="264.5">APPV'D</text>
<text x="21" y="268.9">MFG</text>
<text x="21.4" y="273.1">Q.A</text>
<text x="75.6" y="272.6">MATERIAL:</text>
<text x="119.9" y="272.6">DWG NO.</text>
<text x="75.5" y="285.6">WEIGHT:</text>
<text x="120" y="285.7">SCALE:1:5</text>
<text x="164.4" y="285.7">SHEET 1 OF 1</text>
</g>
</svg>
